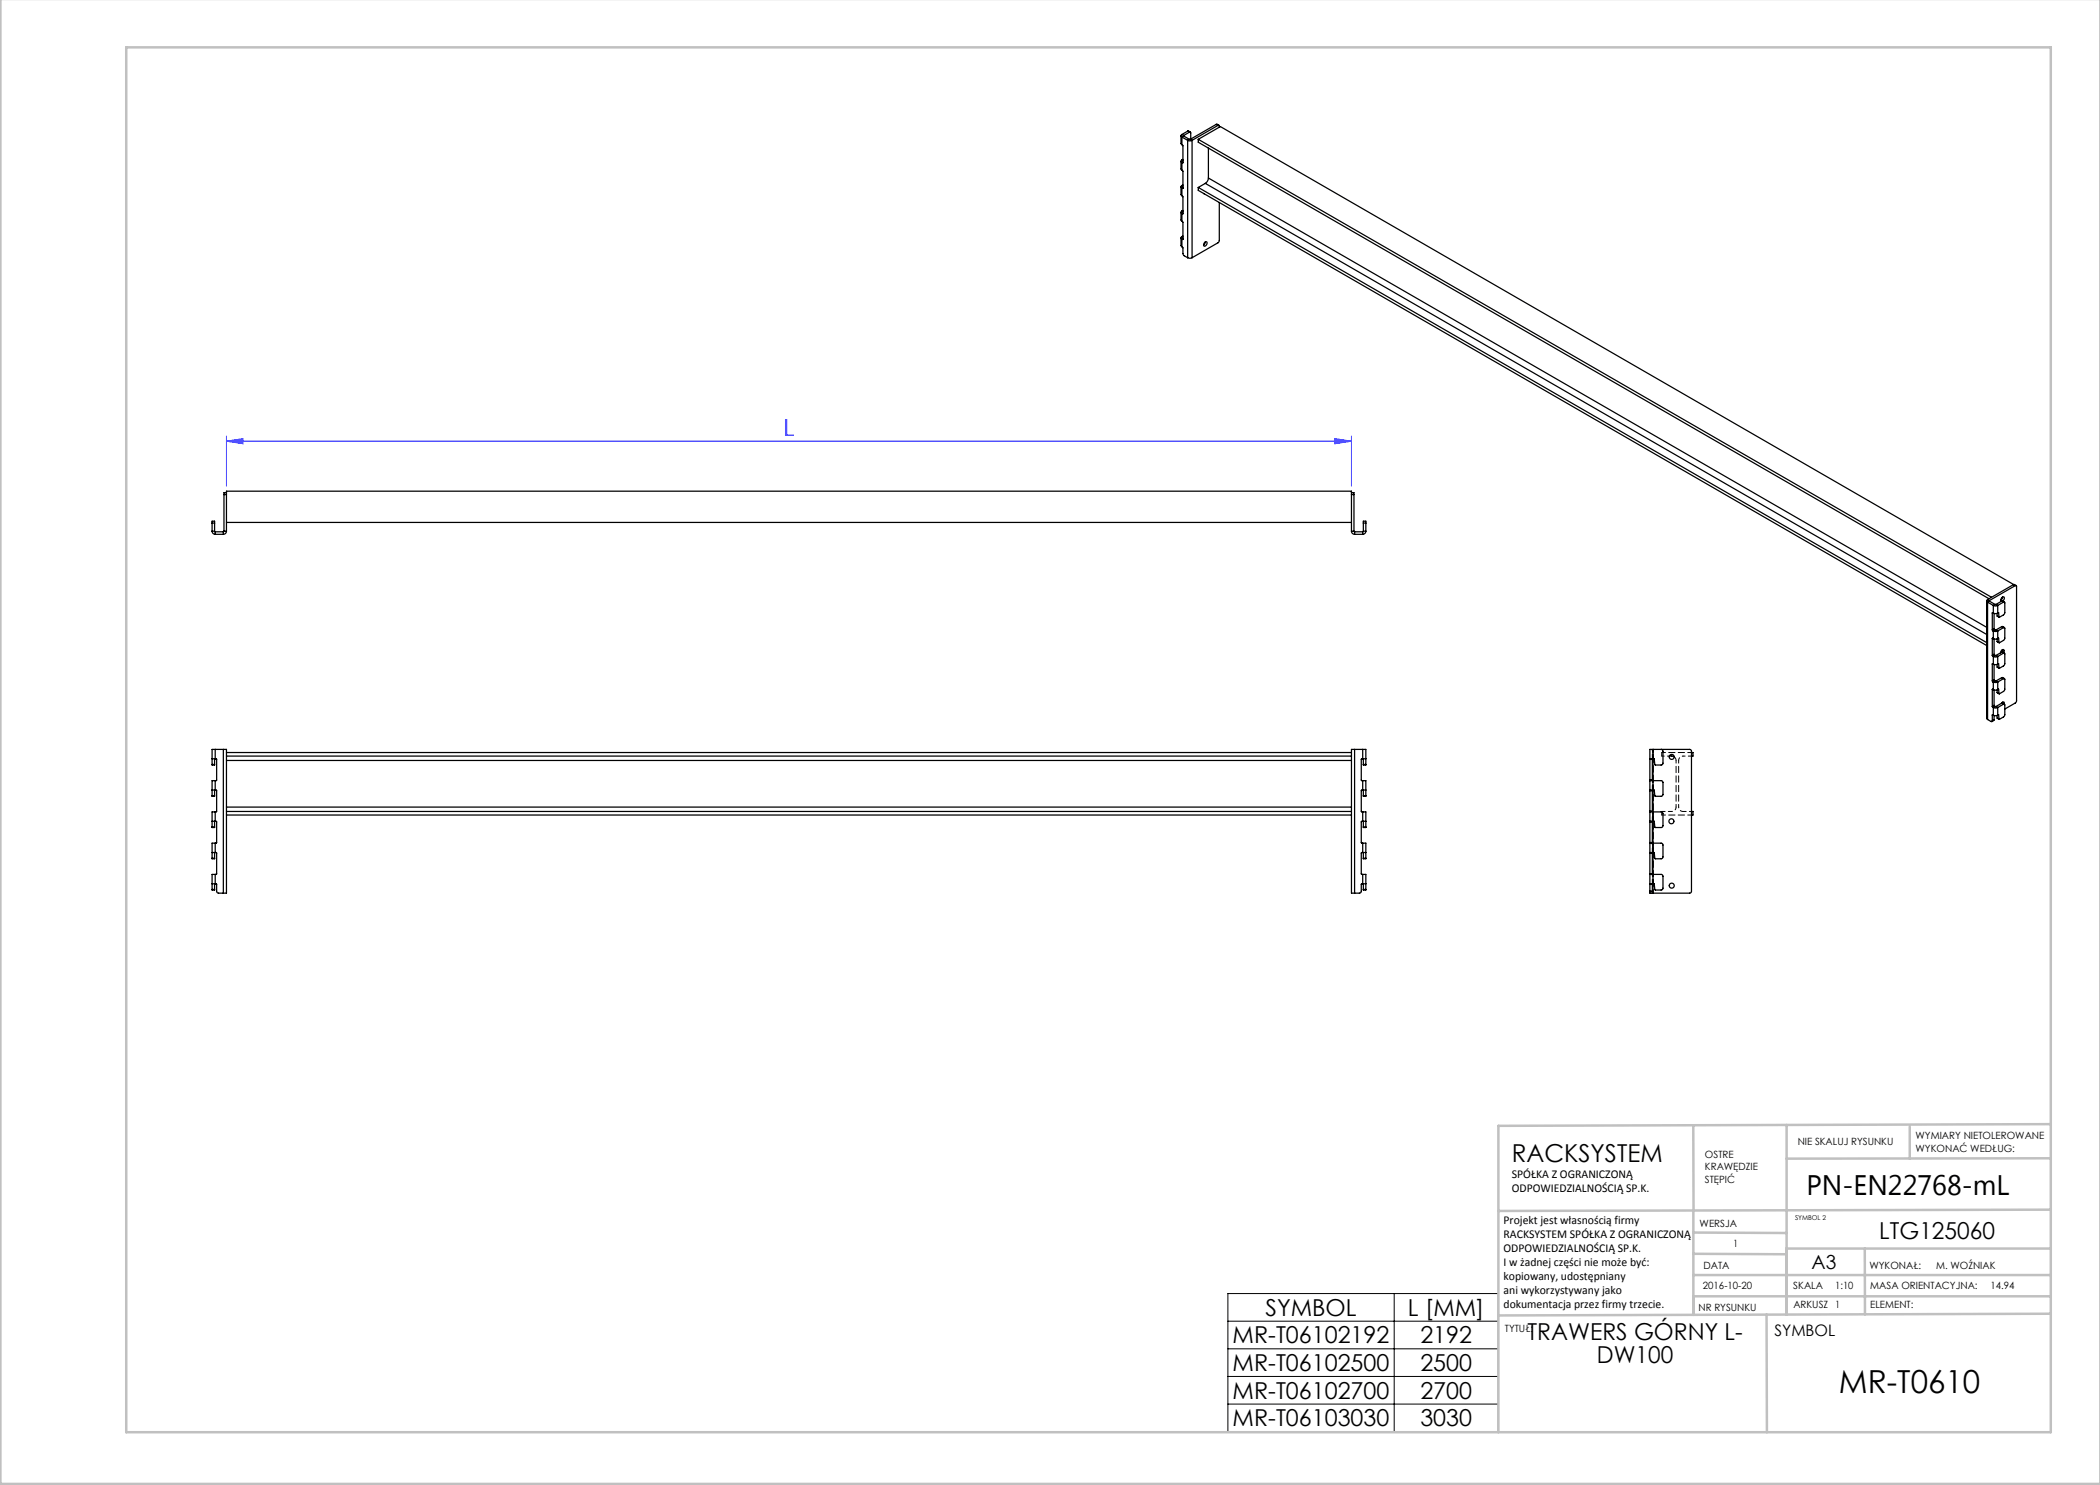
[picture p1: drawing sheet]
<svg xmlns="http://www.w3.org/2000/svg" width="420mm" height="297mm" viewBox="0 0 420 297" stroke-linecap="round" stroke-linejoin="round" font-family="sans-serif">
<path d="M45.3 88.2l3.3-.5v1zM45.3 87.2v10M45.3 88.2h225M267 87.7l3.3 .5-3.3 .5zM270.3 87.2v10" fill="none" stroke="#00f" stroke-width=".2"/>
<path d="M245.6 258.7h54.1v27.6h-54.1zM278.8 258.7v27.6M245.6 264.2h54.1M245.6 269.8h54.1M245.6 275.3h54.1M245.6 280.8h54.1" fill="none" stroke="#000" stroke-width=".2"/>
<g fill="none" stroke="#c0c0c0" stroke-width=".5">
<path d="M.1 -.1v296.9h419.9M25.2 9.5h385v276.9h-385zM338.7 225.2v16.9M357.3 225v37.9M382 225.4v6.3M410.1 224.8l-110.4 .4v61.2M410.1 231.7h-52.8M338.7 259.3h71.5M338.7 255h71.5M338.7 250.8l18.6 .1M338.7 246.5l18.6 .1M338.7 242.1v20.9"/>
<path d="M373 249.7v13.2M410.1 241.9l-110.4 .3M410.2 249.7h-52.9v13.2M353.3 262.9l.1 23.5M410.2 262.7l-110.5 .4"/>
</g>
<path d="M45.3 88.2l3.3-.5v1zM267 87.7l3.3 .5-3.3 .5z" fill="#00f"/>
<g fill="none" stroke="#000" stroke-width=".25">
<path d="M236.2 27.2v1.5l.2 .2M236.2 32.3v1.5l.2 .2M236.2 37.4v1.5l.2 .2M236.4 39.1l.2 .3v3.3M236.4 34l.2 .3v3.3M236.4 28.9l.2 .3v3.3M236.4 26.9a.27 .27 0 0 0-.2 .3 .27 .27 0 0 0 .2 .2M236.4 32a.27 .27 0 0 0-.2 .3 .27 .27 0 0 0 .2 .2M236.4 37.1a.27 .27 0 0 0-.2 .3 .27 .27 0 0 0 .2 .2M236.4 26.9l.3 .2M236.4 32l.2 .1M236.4 37.1l.2 .1"/>
<path d="M236.4 27.4v1.5M236.4 32.5v1.5M236.4 37.6v1.5M236.4 37.6l.1 .1M236.4 32.5l.1 .1M236.4 27.4l1.1 .7M236.6 37.6l-.1 .1M236.6 32.5l-.1 .1M236.6 31.9l-.2 .1M236.6 37l-.2 .1M236.6 32.4l-.2 .1M236.6 37.5l-.2 .1"/>
<path d="M236.7 27.1v.1M236.7 27.2l-.3 .2M236.7 27.2l1.2 .7M237.5 26.2l.6 .2M237.5 26.2l-1.1 .7M237.5 26.2l.4 .2M237.5 28.1l.5 .1 .4-.1M237.5 28.1v23.4M237.9 26.4l.2 .1v1.3M237.9 26.4l-1.2 .7M237.9 27.9h.2M237.9 27.9l-.4 .2"/>
<path d="M238.1 27.9l.3 .2M238.4 28.1v23.4M239.7 37.5l157.6 91M239.7 27.9l4.4-2.6 158.9 91.8M239.7 27.9l158.6 91.6M239.7 27.9v.5l158.1 91.3M239.7 37.5v.6l157.6 91M240.7 38.7l.1 .1M241.1 36.7l156.2 90.2M241.1 36.7l-1.4 .8M241.7 35.6l-.2 .6-.4 .5M241.7 29.6v6"/>
<path d="M241.7 35.6l155.6 89.9M243.2 24.9l.6 .2M243.2 24.9l-5.1 3M243.2 24.9l.4 .2M243.6 25.1h.2l.1 .3M243.6 25.1l-5.2 3M236.2 42.5v1.5l.2 .2M236.2 47.6v1.5l.2 .3M236.4 49.4l.2 .2 .1 1.4 .8 .5M236.4 44.2l.2 .3v3.3M236.4 42.2a.27 .27 0 0 0-.2 .3 .27 .27 0 0 0 .2 .2M236.4 47.3a.27 .27 0 0 0-.2 .3 .27 .27 0 0 0 .2 .2"/>
<path d="M236.4 42.2l.2 .1M236.4 47.3l.2 .1M236.4 42.7v1.5M236.4 47.8v1.6M236.4 47.8l.1 .1M236.4 42.7l.1 .1M236.6 47.8l-.1 .1M236.6 42.7l-.1 .1M236.6 42.1l-.2 .1M236.6 47.2l-.2 .1M236.6 42.6l-.2 .1M236.6 47.7l-.2 .1"/>
<path d="M237.5 51.5l.5 .2 .4-.2M240.9 48.5a.27 .27 0 0 1 .4-.1 .27 .27 0 0 1 .1 .4 .35 .35 0 0 1-.3 .4 .35 .35 0 0 1-.4-.2zM241.1 48.4l-.4 .6M243.9 40.5l-.1 7.8-.2 .3-5.2 2.9M44.8 98.9h.5M44.8 98.9v7.3M45.3 98.5v.4M45.3 98.5h-.5v.4M45.3 98.5v-.3h225v.3M45.3 98.9v7.3M270.3 98.5h.5v.4M270.3 98.5v.4"/>
<path d="M270.3 98.9v7.3M270.3 98.9h.5M270.8 98.9v7.3M42.4 104.6v-.4h.5v.4M42.4 106.2a.63 .63 0 0 0 .6 .7M42.4 104.6v1.6M42.4 106.2h.5M42.4 104.6h.5M42.9 106.2l.1 .2M42.9 104.6v1.6M43 106.4v.5M43 106.9h1.7"/>
<path d="M43 106.4h1.7M44.7 106.4v.5M44.8 106.2l-.1 .2M44.8 106.2h.5M45.3 106.2a.63 .63 0 0 1-.6 .7M45.3 104.5h225M270.3 106.2a.63 .63 0 0 0 .6 .7M270.3 106.2h.5M270.8 106.2l.1 .2M270.9 106.4v.5M270.9 106.9h1.6M270.9 106.4h1.6"/>
<path d="M272.5 106.4v.5M272.7 104.6v-.4h.5v.4M272.7 106.2l-.2 .2M272.7 104.6v1.6M272.7 106.2h.5M272.7 104.6h.5M273.2 106.2a.63 .63 0 0 1-.7 .7M273.2 104.6v1.6M397.5 119.9a.27 .27 0 0 0-.2 .3 .27 .27 0 0 0 .2 .2M397.5 119.9l.4 .2M400.3 119.6l.2 .1M400.5 119.4l-.3 .6"/>
<path d="M403 117.1h.2l.1 .2v22.9l-.3 .4-2 1.2M403 117.1l-5.1 3M403.2 117.1l-.5-.2-5.2 3M397.3 120.2v23.4l.2 .3M397.5 120.4v23.5M397.5 120.4l1.2 .7M397.9 120.1v.1M397.9 120.2l-.4 .2M397.9 120.2l1.1 .7M398.5 126v.1M398.5 131.1v.1M398.5 136.2v.1"/>
<path d="M398.5 122.6v3.4M398.5 127.7v3.4M398.5 132.8v3.4M398.5 137.9v3.4M398.5 122.6h.1M398.5 127.7h.1M398.5 132.8h.1M398.5 137.9h.1M398.5 122.6h.2M398.5 126.1l.2 .1M398.5 127.7h.2M398.5 131.2l.2 .1"/>
<path d="M398.5 132.8h.2M398.5 136.3l.2 .1M398.5 137.9h.2M398.7 121.1l.4 .1 .4-.1M398.7 122.6l.4 .1 .4-.1M398.7 126.2l.4 .1 .4-.1M398.7 127.7l.4 .1 .4-.1M398.7 131.3l.4 .1 .4-.1M398.7 132.8l.4 .1 .4-.1M398.7 136.4l.4 .1 .4-.1M398.7 137.9l.4 .1 .4-.1M398.7 121.1v1.5"/>
<path d="M398.7 126.2v1.5M398.7 131.3v1.5M398.7 136.4v1.5M398.8 125.8l.1 .1M398.8 130.9l.1 .1M398.8 136l.1 .1M398.8 125.8l-.3 .2M398.8 122.7v3.1M398.8 127.8v3.1M398.8 132.9v3.1M398.8 138v3.1M398.8 130.9l-.3 .2"/>
<path d="M398.8 136l-.3 .2M398.9 125.9l-.4 .2M398.9 125.9l.1 .1M398.9 131l-.4 .2M398.9 131l.1 .1M398.9 136.1l-.4 .2M398.9 136.1l.1 .1M399 120.9h.2M399 126h.2M399 131.1h.2M399 136.2h.2M399 120.9l-.3 .2"/>
<path d="M399 126l-.3 .2M399 131.1l-.3 .2M399 136.2l-.3 .2M399.2 120.9l.3 .2M399.2 126l.3 .2M399.2 131.1l.3 .2M399.2 136.2l.3 .2M399.4 122.7v.5M399.4 127.8v.5M399.4 132.9v.5M399.4 138v.5M399.4 123.2l.4 .2"/>
<path d="M399.4 128.3l.4 .3M399.4 133.4l.1 .1M399.4 138.5l.4 .3M399.4 133.4l.4 .3M399.4 128.3l.4 .2M399.4 138.5l.4 .2M399.5 121.1v1.5M399.5 126.2v1.5M399.5 131.3v1.5M399.5 136.4v1.5M399.5 122.6l.2-.1 .1 .9M399.5 127.7l.2-.1 .1 .9"/>
<path d="M399.5 137.9l.2-.1 .1 .9M400.2 120a.43 .43 0 0 1 .1-.5 .43 .43 0 0 1 .6 .1l-.4 .6M400.2 120l.1 .3M400.3 125.3l.6 .2M400.3 130.4l.6 .2M400.3 135.5l.6 .2M400.3 120.2l.4 .2M400.3 120.2l-1.1 .7M400.3 125.3l.4 .2M400.3 125.3l-1.1 .7M400.3 130.4l.4 .2M400.3 130.4l-1.1 .7"/>
<path d="M400.3 135.5l.4 .2M400.3 135.5l-1.1 .7M400.5 129.9l-.4 .7M400.5 120.2h-.2M400.5 120.2l.4 .2M400.7 120.4l.3 .1-.1 2.1-.2 .4-.9 .4M400.7 125.5l.3 .1-.1 2.2-.2 .3-.9 .4M400.7 130.6h.2l.1 .2-.1 2.2-1.1 .7-.1-1-.2 .1M400.7 135.7l.3 .1-.1 2.2-.2 .3-.9 .4M400.7 120.4l-1.2 .7M400.7 125.5l-1.2 .7M400.7 130.6l-1.2 .7"/>
<path d="M400.7 135.7l-1.2 .7M400.7 130.5a.34 .34 0 0 0 0-.6 .34 .34 0 0 0-.5 .3l-.1 .4M42.4 158h.6M42.4 151.8h.6M42.4 152.9v.1h.5v-.1M42.4 159.1v.2h.5v-.2M42.4 152.9h.5M42.4 159.1h.5M42.9 151.8v1.1M42.9 158v1.1M43 158l.3 .1v4.2l-.3 .1M43 151.8l.3 .1v4.1l-.3 .1"/>
<path d="M43 156.1h-.6v3M43 149.9h-.6v3M43 149.9h1.7M43 149.9v1.9M43 156.1v1.9M44.7 149.9h.6v28.7h-.6M44.7 149.9v28.7M45.3 150.5h225M45.3 151.2h225M45.3 152.1h225M270.9 149.9h-.6v28.7h.6M270.9 149.9v28.7"/>
<path d="M270.9 149.9h1.6M272.5 151.8l-.2 .1v4.1l.2 .1M272.5 158l-.2 .1v4.2l.2 .1M272.5 149.9h.7v3M272.5 151.8h.7M272.5 156.1h.7v3M272.5 158h.7M272.5 149.9v1.9M272.5 156.1v1.9M272.7 152.9v.1h.5v-.1M272.7 159.1v.2h.5v-.2M272.7 152.9h.5"/>
<path d="M272.7 151.8v1.1M272.7 158v1.1M272.7 159.1h.5M330 156.1l2.5 .1 .1 .3v2.5l-.3 .2h-1.3l-.2-1.2h-.8M330 158v.1M330 156v.1M330 151.8v.1M330 151.9v4.1M330 156.1v1.9M330 158.1v4.2M330 158.1h.5M330 156h.5"/>
<path d="M330 151.9h.5M330.5 158v.1M330.5 156v.1M330.5 151.8v.1M330.5 151.9v4.1M330.5 158.1v4.2M330.6 149.9h-.6v1.9M330.6 149.9h7.3l.3 .1 .1 .3v28l-.4 .3h-7.3M330.6 149.9v28.7M332.2 149.9l.3 .1 .1 .3-.1 2.6-1.5 .1-.2-1.2h-.8M333.9 151.2l.9 .2M338.3 150.5h.3v.7h-.3"/>
<path d="M397.5 143.9l.7 .4 .3-.2M398.5 141.3v.1M398.5 143v1.1M398.5 143h.1M398.5 141.4l.2 .1M398.5 143h.2M398.7 141.5l.4 .1 .4-.1M398.7 143l.4 .1 .4-.1M398.7 141.5v1.5M398.8 141.1l.1 .1M398.8 143.9l-.4 .4M398.8 143.1v.8"/>
<path d="M398.8 141.1l-.3 .2M398.8 143.9l-.3 .2M398.9 141.2l-.4 .2M398.9 141.2l.1 .1M399 141.3h.2M399 141.3l-.3 .2M399.2 141.3l.3 .2M399.4 143.1v.5M399.4 143.6l.1 .1M399.4 143.6l.4 .3M399.5 141.5v1.5M400.3 140.7a.3 .3 0 0 1 .4-.3 .3 .3 0 0 1 .1 .4"/>
<path d="M400.3 140.6l.6 .2M400.3 140.6l.4 .2M400.3 140.6l-1.1 .7M400.5 140.4v.2M400.7 140.8h.2l.1 .2-.1 2.2-1.1 .7-.1-1-.2 .1M400.7 140.8l-1.2 .7M42.4 164.3h.6M42.4 176.8h.6M42.4 170.5h.6M42.4 171.6v.2h.5v-.2M42.4 177.9v.1h.5v-.1M42.4 165.4v.1h.5v-.1"/>
<path d="M42.4 165.4h.5M42.4 171.6h.5M42.4 177.9h.5M42.9 164.3v1.1M42.9 170.5v1.1M42.9 176.8v1.1M43 162.4h-.6v3M43 176.8l.3 .1 .1 1.6 1.3 .1M43 170.5l.3 .1v4.2l-.3 .1M43 164.3l.3 .1v4.1l-.3 .1M43 174.9h-.6v3M43 168.6h-.6v3"/>
<path d="M43 162.4v1.9M43 168.6v1.9M43 174.9v1.9M45.3 163h225M45.3 162.3h225M45.3 161.4h225M272.5 164.3l-.2 .1v4.1l.2 .1M272.5 170.5l-.2 .1v4.2l.2 .1M272.5 176.8l-.2 .1-.2 1.6-1.2 .1M272.5 164.3h.7M272.5 162.4h.7v3M272.5 168.6h.7v3"/>
<path d="M272.5 170.5h.7M272.5 174.9h.7v3M272.5 176.8h.7M272.5 162.4v1.9M272.5 168.6v1.9M272.5 174.9v1.9M272.7 165.4v.1h.5v-.1M272.7 171.6v.2h.5v-.2M272.7 177.9v.1h.5v-.1M272.7 164.3v1.1M272.7 170.5v1.1M272.7 176.8v1.1"/>
<path d="M272.7 165.4h.5M272.7 171.6h.5M272.7 177.9h.5M330 168.6l2.5 .1 .1 .3v2.5l-.3 .2h-1.3l-.2-1.2h-.8M330 174.9l2.5 .1 .1 .3v2.5l-.3 .2h-1.3l-.2-1.2h-.8M330 162.4l2.5 .1 .1 .3v2.5l-.3 .2h-1.3l-.2-1.2h-.8M330 164.3v.1M330 162.3v.1M330 176.8v.1M330 174.8v.1M330 168.5v.1M330 170.5v.1"/>
<path d="M330 178.3v.3h.5M330 162.4v1.9M330 164.4v4.1M330 168.6v1.9M330 170.6v4.2M330 174.9v1.9M330 176.9v1.4M330 164.4h.5M330 162.3h.5M330 176.9h.5M330 174.8h.5M330 168.5h.5"/>
<path d="M330 170.6h.5M330 178.3h.5M330.5 164.3v.1M330.5 162.3v.1M330.5 176.8v.1M330.5 174.8v.1M330.5 168.5v.1M330.5 170.5v.1M330.5 178.3v.3M330.5 178.6h.1M330.5 164.4v4.1M330.5 170.6v4.2"/>
<path d="M330.5 176.9v1.4M338.3 162.3h.3v.7h-.3"/>
<circle cx="334.3" cy="151.4" r=".5"/>
<circle cx="334.3" cy="164.3" r=".5"/>
<circle cx="334.3" cy="177.1" r=".5"/>
</g>
<path d="M330.5 156.1v1.9M330.5 149.9v1.9M330.6 156.1v1.9M330.6 149.9v1.9M330.5 168.6v1.9M330.5 174.9v1.9M330.5 162.4v1.9M330.6 168.6v1.9M330.6 174.9v1.9M330.6 162.4v1.9" fill="none" stroke="#000" stroke-width=".2" stroke-dasharray="1.3 .6" stroke-dashoffset=".9"/>
<path d="M330.6 149.9v28.7M338.3 150.5h-6M332.3 163h6" fill="none" stroke="#000" stroke-width=".2" stroke-dasharray="1.3 .6" stroke-dashoffset=".5"/>
<g fill="none" stroke="#000" stroke-width=".2" stroke-dasharray="1.3 .6">
<path d="M330 156h.5M330.5 151.9h-.5M330.5 158.1h-.5M330 178.3h.5M330 168.5h.5M330 162.3h.5M330 174.8h.5M330 164.3h.5M330.5 170.6h-.5M330.5 176.9h-.5M330.5 164.4h-.5M330.5 164.3h.1"/>
<path d="M330.8 164.3h-.2"/>
</g>
<path d="M335.2 152.1v9.3M335.7 152.1a.88 .88 0 0 1 .9-.9M335.2 161.4a.88 .88 0 0 1-.9 .9M335.7 161.4v-9.3M336.6 162.3a.87 .87 0 0 1-.9-.9" fill="none" stroke="#000" stroke-width=".2" stroke-dasharray="1.3 .6" stroke-dashoffset=".7"/>
<path d="M332.3 150.5v.7M334.8 151.4l.4 .7M332.3 162.3v.7" fill="none" stroke="#000" stroke-width=".2" stroke-dasharray="1.3 .6" stroke-dashoffset=".4"/>
<path d="M334.3 162.3h-2" fill="none" stroke="#000" stroke-width=".2" stroke-dasharray="1.3 .6" stroke-dashoffset=".6"/>
<path d="M332.3 151.2h1.6M336.6 151.2h1.7M338.3 162.3h-1.7" fill="none" stroke="#000" stroke-width=".2" stroke-dasharray="1.3 .6" stroke-dashoffset=".8"/>
<text font-size="6.3" x="367.8" y="278.5">MR-T0610</text>
<text font-size="5.6" x="361.3" y="239.1">PN-EN22768-mL</text>
<text font-size="4.9" x="302.4" y="232.4">RACKSYSTEM</text>
<text font-size="4.7" fill="#00f" x="156.7" y="87.2">L</text>
<g font-size="4.7">
<text x="375.9" y="247.8">LTG125060</text>
<text x="253.1" y="263.2">SYMBOL</text>
<text x="281.6" y="263.2">L [MM]</text>
<text x="246.5" y="268.7">MR-T06102192</text>
<text x="284.1" y="268.7">2192</text>
<text x="305.5" y="268.1">TRAWERS GÓRNY L-</text>
<text x="246.5" y="274.2">MR-T06102500</text>
<text x="284.1" y="274.2">2500</text>
<text x="319.4" y="272.6">DW100</text>
<text x="246.5" y="279.7">MR-T06102700</text>
<text x="284.1" y="279.7">2700</text>
<text x="246.5" y="285.3">MR-T06103030</text>
<text x="284.1" y="285.3">3030</text>
</g>
<text font-size="3.9" x="362.3" y="253.8">A3</text>
<text font-size="3.2" x="354.9" y="267.2">SYMBOL</text>
<g font-size="2.4">
<text x="302.4" y="235.6">SPÓŁKA Z OGRANICZONĄ</text>
<text x="302.4" y="238.4">ODPOWIEDZIALNOŚCIĄ SP.K.</text>
<text x="300.7" y="244.7">Projekt jest własnością firmy</text>
<text x="300.7" y="247.5">RACKSYSTEM SPÓŁKA Z OGRANICZONĄ</text>
<text x="300.7" y="250.3">ODPOWIEDZIALNOŚCIĄ SP.K.</text>
<text x="300.7" y="253.1">I w żadnej części nie może być:</text>
<text x="300.7" y="256">kopiowany, udostępniany</text>
<text x="300.7" y="258.8">ani wykorzystywany jako</text>
<text x="300.7" y="261.6">dokumentacja przez firmy trzecie.</text>
</g>
<g font-size="2">
<text x="383.1" y="227.9">WYMIARY NIETOLEROWANE</text>
<text x="341" y="231.6">OSTRE</text>
<text x="359.5" y="228.9">NIE SKALUJ RYSUNKU</text>
<text x="383.1" y="230.4">WYKONAĆ WEDŁUG:</text>
<text x="341" y="234.1">KRAWĘDZIE</text>
<text x="341" y="236.6">STĘPIĆ</text>
<text x="339.9" y="245.4">WERSJA</text>
<text x="346.6" y="249.5">1</text>
<text x="340.6" y="257.7">2016-10-20</text>
<text x="340.7" y="253.8">DATA</text>
<text x="358.7" y="257.7">SKALA</text>
<text x="367" y="257.7">1:10</text>
<text x="373.9" y="253.8">WYKONAŁ:</text>
<text x="374.1" y="257.7">MASA ORIENTACYJNA:</text>
<text x="387.2" y="253.8">M. WOŹNIAK</text>
<text x="398.1" y="257.7">14.94</text>
<text x="339.7" y="262.3">NR RYSUNKU</text>
<text x="358.7" y="261.7">ARKUSZ 1</text>
<text x="374.1" y="261.7">ELEMENT:</text>
<text x="301" y="266.4">TYTUŁ:</text>
</g>
<text font-size="1.3" x="359" y="244">SYMBOL 2</text>
</svg>
